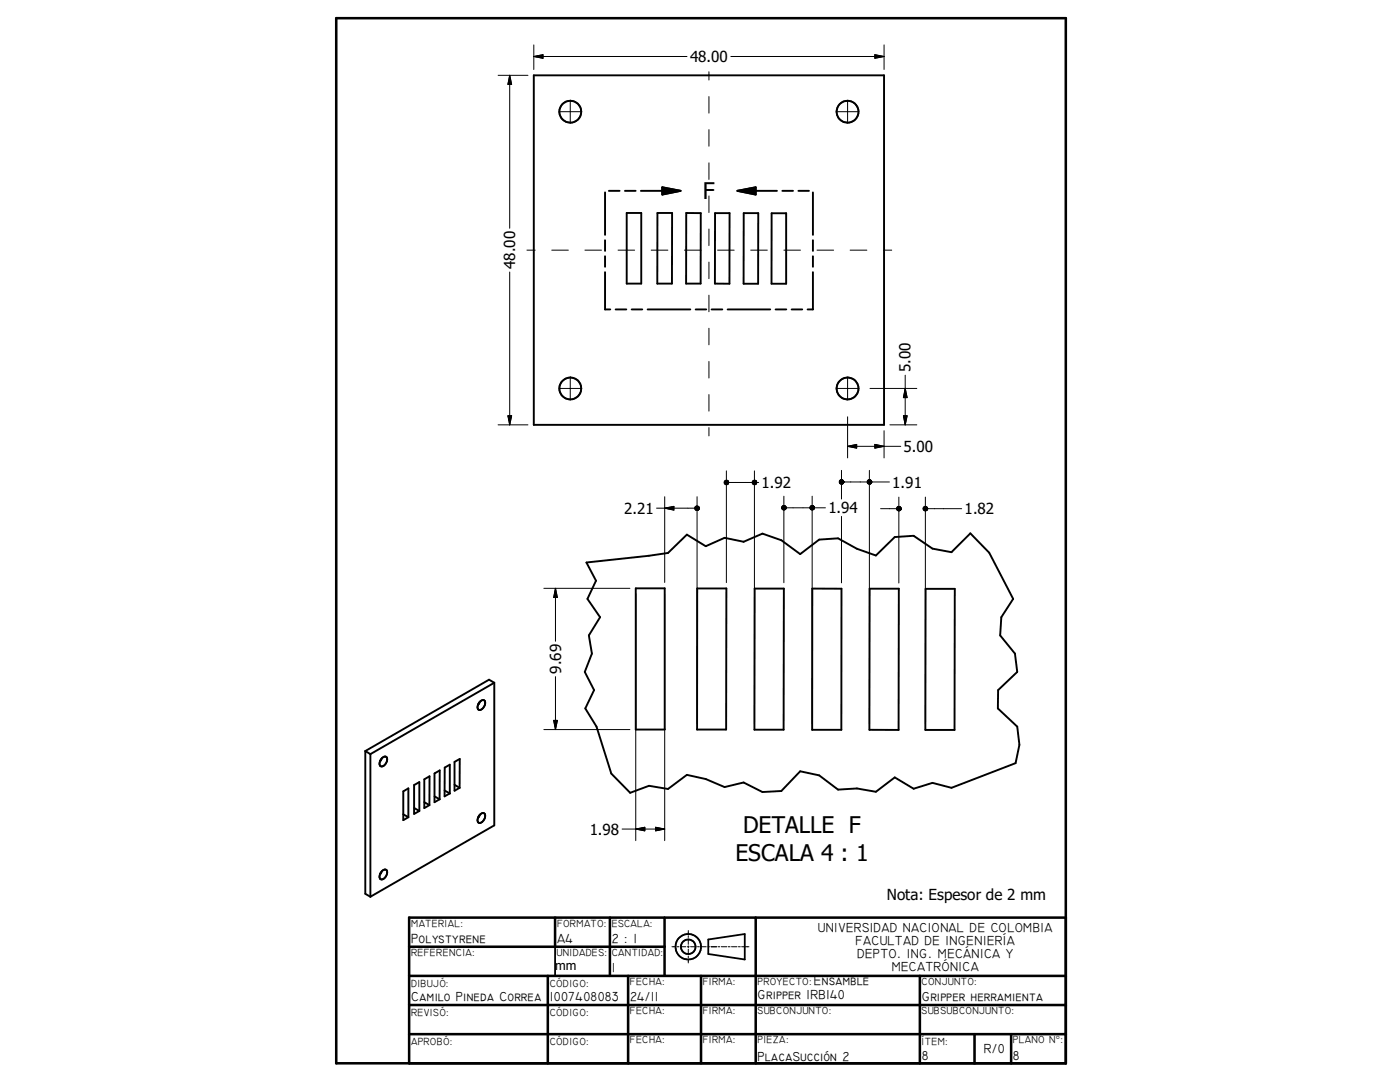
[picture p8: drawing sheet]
<svg xmlns="http://www.w3.org/2000/svg" width="279mm" height="216mm" viewBox="0 0 279 216" stroke-linecap="round" stroke-linejoin="round" font-family="sans-serif">
<g fill="none" stroke="#000" stroke-width=".38">
<path d="M106.5 15h69.9v69.8h-69.9zM120.8 38.4v8.5M121.5 38.1h2.2M124.7 38.1h2.2M127.9 38.1h7.9M132.2 37.4l3.6 .7-3.6 .7zM147.2 38.1h7.9M147.2 38.1l3.6-.7v1.4zM156.1 38.1h2.2M159.3 38.1h2.1M162.2 38.4v8.5M120.8 47.9v2.2"/>
<path d="M120.8 51.1v2.1M120.8 54.3v7.4h1M125.1 42.5h2.9v14.1h-2.9zM131.2 42.5h2.9v14.1h-2.9zM137 42.5h2.9l-.1 14.1h-2.9zM142.7 42.5h2.9v14.1h-2.9zM148.4 42.5h2.9v14.1h-2.9zM154 42.6h2.9v14h-2.9zM162.2 54.3v7.4h-1M162.2 47.9v2.2M162.2 51.1v2.1M122.9 61.7h2.1"/>
<path d="M126.1 61.7h2.1M129.2 61.7h8.6M138.8 61.7h2.1M142 61.7h2.2M145.2 61.7h8.5M154.8 61.7h2.1M158 61.7h2.1M117 112.2l12.5-1.3 3.8-.6 3.8-3.6 3.7 2.3 3.8-1.7 3.8 .8 3.8-1.6 3.7 1.3 3.8 2.8 3.8-2.9 3.7-.3 3.8 2.1 3.8 1.3 3.8-3.6 3.7-.3 3.8 2.6 3.8 .7 3.8-3.8 3.7 3.9 4.8 9.2-2.4 3.7-.2 3.6 3 3.6 .4 3.7-3.8 3.6-.1 3.7 3.9 3.6 .4 3.6-.7 3.7-12.8 4.9-3.8-1-3.8 1.2-3.7-2.3-3.8 2.9-3.8-.7-3.8 .3-3.7-2.9-3.8-.8-3.8 3.9-3.7 .2-3.8-1.9-3.8 1-3.8-1.6-3.7-.9-3.8 2.8-3.8-.6-3.7 1.4-3.8-3.8-3-9.4-2.2-3.6 1.8-3.7-1.9-3.6 1.4-3.7-.6-3.6 2.3-3.6-2.6-3.7 1.7-3.6zM126.9 117.4h5.8v28.2h-5.8zM139.1 117.4h5.9l-.1 28.2h-5.8zM150.6 117.4h5.8v28.2h-5.8zM162.1 117.4l5.8 .1v28.1h-5.8z"/>
<path d="M173.6 117.5h5.8l-.1 28.2-5.8-.1zM184.7 117.5h5.8v28.2h-5.8zM98.6 136.2v28.5l-24.7 14.2M98.6 136.2l-1-.6-24.7 14.3M98.6 136.2l-24.7 14.3M72.9 149.9l1 .6M72.9 149.9v28.5l1 .5M73.9 150.5v28.4M76.2 151.3l-.4 .7M76.2 151.3a.59 .59 0 0 1 .8-.3 .59 .59 0 0 1 .2 .9 1.06 1.06 0 0 1-1.3 .9 1.33 1.33 0 0 1 .3-1.5zM80.5 157.9l1-.6v5.8l-1 .6zM82.6 156.6l1.1-.5v5.7l-1.1 .6z"/>
<path d="M84.7 155.5l1-.6v5.8l-1 .5zM86.7 154.3l1.1-.6-.1 5.8-1 .6zM86.7 158.9l1 .6M88.7 157.7l1.1 .6M88.7 153.2l1.1-.6v5.7l-1.1 .6zM90.7 152l1.1-.6-.1 5.8-1 .6zM90.7 156.6l1 .6M95.7 140.1l-.3 .6M95.8 140a.55 .55 0 0 1 .6-.3 .55 .55 0 0 1 .4 .5 1.14 1.14 0 0 1-1.4 1.3 1.33 1.33 0 0 1 .4-1.5zM76.2 173.9l-.4 .6M76.2 173.8a.59 .59 0 0 1 .8-.2 .59 .59 0 0 1 .2 .8 1.06 1.06 0 0 1-1.3 1 1.33 1.33 0 0 1 .3-1.6zM80.5 162.5l1 .6"/>
<path d="M82.6 161.2l1.1 .6M84.7 160.1l1 .6M95.7 162.6l-.3 .6M95.8 162.6a.59 .59 0 0 1 .8-.3 .59 .59 0 0 1 .2 .8 1.01 1.01 0 0 1-1.4 1 1.33 1.33 0 0 1 .4-1.5z"/>
<circle cx="113.8" cy="22.3" r="2.17"/>
<circle cx="169.1" cy="22.3" r="2.19"/>
<circle cx="113.8" cy="77.5" r="2.17"/>
<circle cx="169.2" cy="77.5" r="2.18"/>
</g>
<g fill="none" stroke="#000" stroke-width=".51">
<path d="M67.1 3.6h145.6v208.6h-145.6zM81.7 194.7h131M81.7 188.9h50.9M109.3 194.7v17.5M110.8 183.1v5.8M121.7 183.1v11.6M125.4 194.7v17.5M132.6 183.1v11.6M139.9 194.7v17.5M150.8 183.1v29.1M183.6 194.7v17.5M212.7 183.1h-131v29.1"/>
<path d="M81.7 200.5h131M81.7 206.4h131M194.5 206.4v5.8M201.8 206.4v5.8"/>
</g>
<g fill="none" stroke="#000" stroke-width=".36">
<path d="M110.8 188.9v5.8M141.4 187.5l7.2-1.1v5.1l-7.2-1.1z"/>
<circle cx="137.3" cy="188.9" r="2.55"/>
<circle cx="137.4" cy="188.9" r="1.45"/>
</g>
<g fill="none" stroke="#000" stroke-width=".2">
<path d="M99.4 15h6M101.7 15v30.5M101.7 15l.4 1.8h-.7zM106.5 11.3h30.6M106.5 11.3l1.9-.4v.7zM106.5 9v4.9M113.8 20v4.6M141.5 14.3v1.7M141.5 19.3v3.3M145.9 11.3h30.5M169.2 20v4.6M174.6 10.9l1.8 .4-1.8 .3z"/>
<path d="M176.4 9v4.9M111.5 22.3h4.6M141.5 25.9v3.3M141.5 32.5v3.3M141.5 39.1v3.3M166.8 22.3h4.6M101.7 54.3v30.5M105.2 49.9h1.6M110.1 49.9h3.3M116.7 49.9h3.3M123.3 49.9h3.4M130 49.9h3.3"/>
<path d="M136.6 49.9h3.3M141.5 45.7v3.3M141.5 52.3v3.3M141.5 58.9v3.3M143.2 49.9h3.3M149.8 49.9h3.3M156.4 49.9h3.3M163.1 49.9h3.3M169.7 49.9h3.3M176.3 49.9h1.7M111.5 77.5h4.6M113.8 75.2v4.6"/>
<path d="M141.5 65.5v3.3M141.5 72.1v3.3M141.5 78.7v3.3M166.8 77.5h4.6M169.2 75.2v4.6M173.6 77.5h9.4M180.7 74.9v9.9M180.7 77.5l.3 1.8h-.7zM99.4 84.8h6M101.4 83h.7l-.4 1.8zM132.7 99.1v17.1M139.1 99.1v45.3"/>
<path d="M141.5 85.3v1.7M145 94v22.3M145.4 96.3h4.7M150.6 96.3h.8M150.6 94v50.4M156.4 99v17.3M162.1 99v45.5M167.9 93.9v5.7M168.4 96.2h4.6M169.2 83.2v8.2M169.2 89.1h10.6M169.2 89.1l1.8-.4v.7z"/>
<path d="M173.5 96.2h4M173.5 93.9v50.6M174.6 88.7l1.8 .4-1.8 .3zM176.4 85.9v5.5M177.6 84.8h5.4M179.4 99.2v17.1M180.3 83h.7l-.3 1.8zM184.7 99.2v45.3M108.5 117.4h17.2M110.9 117.4v10.6M110.9 117.4l.3 1.8h-.7zM126.9 118.6v49.1"/>
<path d="M131 101.4h7.7M132.7 118.6v49.1M132.7 101.4l1.8-.4v.8zM156.9 101.3h4.7M162.1 101.3h2.6M167.9 103v13.3M175.7 101.5h3.2M185.1 101.5h6.8M110.9 135v10.6M108.5 145.6h17.2M110.5 143.7h.7l-.3 1.9zM124.2 165.4h8.5"/>
<path d="M126.9 165.4l1.8-.3v.7zM130.8 165.1l1.9 .3-1.9 .4zM134.1 188.9h.7M135.1 188.9h.4M135.8 188.9h1.1M137.2 188.9h.3M137.4 185.7v.7M137.4 186.7v.4M137.4 187.4v1M137.4 188.7v.4M137.4 189.4v1.1M137.4 190.8v.3"/>
<path d="M137.4 191.4v.7M137.8 188.9h1.1M139.2 188.9h.4M139.9 188.9h1M141.3 188.9h.3M141.9 188.9h1.1M143.3 188.9h.3M143.9 188.9h1.1M145.3 188.9h.4M146 188.9h1.1M147.4 188.9h.3M148 188.9h1.5"/>
</g>
<path d="M132.2 37.4l3.6 .7-3.6 .7zM147.2 38.1l3.6-.7v1.4z" fill="#000" stroke="#000" stroke-width=".38"/>
<g fill="#000" stroke="#000" stroke-width=".2">
<path d="M101.7 15l.4 1.8h-.7zM106.5 11.3l1.9-.4v.7zM174.6 10.9l1.8 .4-1.8 .3zM180.7 77.5l.3 1.8h-.7zM101.4 83h.7l-.4 1.8zM145.3 96l.1 .3zM145.2 95.9l.2 .4zM145.1 95.8l.3 .5zM145 95.8l.4 .5zM144.9 95.8h.1l.4 .5zM144.7 95.9l.2-.1 .5 .5zM144.6 96l.1-.1 .7 .4z"/>
<path d="M144.6 96l.8 .3-.8-.2zM144.6 96.1l.8 .2-.9-.1zM144.5 96.2l.9 .1h-.9zM144.5 96.3h.9l-.8 .2zM144.6 96.5l.8-.2-.8 .3zM144.6 96.6l.8-.3-.7 .4zM144.7 96.7l.7-.4zM144.9 96.7l.5-.4-.4 .4zM145.4 96.3l-.4 .4zM145.4 96.3l-.3 .4zM145.4 96.3l-.2 .3zM145.4 96.3l-.1 .2z"/>
<path d="M145.4 96.3v.1zM150.9 96l.1 .3zM150.9 95.9l.1 .4zM150.7 95.8l.3 .5zM150.6 95.8l.4 .5zM150.5 95.8h.1l.4 .5zM150.3 95.9l.2-.1 .5 .5zM150.2 96l.1-.1 .7 .4zM150.2 96l.8 .3-.8-.2zM150.2 96.1l.8 .2-.9-.1zM150.1 96.2l.9 .1h-.9zM150.1 96.3h.9l-.8 .2z"/>
<path d="M150.2 96.5l.8-.2-.8 .3zM150.2 96.6l.8-.3-.7 .4zM150.3 96.7l.7-.4zM150.5 96.7l.5-.4-.4 .4zM151 96.3l-.4 .4zM151 96.3l-.3 .4zM151 96.3l-.1 .3zM151 96.3l-.1 .2zM151 96.3v.1zM168.3 95.9l.1 .3zM168.2 95.8l.2 .4zM168.1 95.7l.3 .5z"/>
<path d="M168 95.7l.4 .5zM167.8 95.7h.2l.4 .5zM167.7 95.8l.7 .4zM167.7 95.8l.7 .4-.8-.3zM167.6 95.9l.8 .3-.9-.2zM167.5 96l.9 .2-.9-.1zM167.5 96.1l.9 .1h-.9zM167.5 96.2h.9l-.9 .2zM167.5 96.4l.9-.2-.8 .3zM167.6 96.5l.8-.3-.7 .4zM167.7 96.6l.7-.4-.6 .4zM167.8 96.6l.6-.4-.4 .4z"/>
<path d="M168.4 96.2l-.4 .4zM168.4 96.2l-.3 .4zM168.4 96.2l-.2 .3zM168.4 96.2l-.1 .2zM168.4 96.2v.1zM169.2 89.1l1.8-.4v.7zM173.9 95.9l.1 .3zM173.8 95.8l.2 .4zM173.7 95.7l.3 .5zM173.6 95.7l.4 .5zM173.4 95.7h.2l.4 .5zM173.3 95.8l.7 .4z"/>
<path d="M173.3 95.8l.7 .4-.8-.3zM173.2 95.9l.8 .3-.9-.2zM173.1 96l.9 .2-.9-.1zM173.1 96.1l.9 .1h-.9zM173.1 96.2h.9l-.9 .2zM173.1 96.4l.9-.2-.8 .3zM173.2 96.5l.8-.3-.7 .4zM173.3 96.6l.7-.4-.6 .4zM173.4 96.6l.6-.4-.4 .4zM174 96.2l-.4 .4zM174 96.2l-.3 .4zM174 96.2l-.2 .3z"/>
<path d="M174 96.2l-.1 .2zM174 96.2l-.1 .1zM174.6 88.7l1.8 .4-1.8 .3zM180.3 83h.7l-.3 1.8zM110.9 117.4l.3 1.8h-.7zM132.7 101.4l1.8-.4v.8zM139.5 101.1v.3zM139.4 101l.1 .4zM139.3 101l.2 .4zM139.1 101l.4 .4zM139 101l.5 .4zM138.9 101h.1l.5 .4z"/>
<path d="M138.8 101.1l.1-.1 .6 .4zM138.8 101.1l.7 .3-.8-.2zM138.7 101.2l.8 .2-.8-.1zM138.7 101.3l.8 .1-.8 .1zM138.7 101.5l.8-.1-.8 .2zM138.7 101.6l.8-.2-.7 .3zM138.8 101.7l.7-.3-.6 .4zM138.9 101.8l.6-.4-.5 .5zM139 101.9l.5-.5zM139.5 101.4l-.4 .5zM139.5 101.4l-.2 .4zM139.5 101.4l-.1 .4z"/>
<path d="M139.5 101.4v.3zM139.5 101.4v.2zM156.8 101.1l.1 .2zM156.7 101l.2 .3zM156.6 100.9l.3 .4zM156.5 100.9l.4 .4zM156.3 100.9l.6 .4zM156.2 100.9h.1l.6 .4zM156.1 101l.1-.1 .7 .4zM156.1 101l.8 .3-.9-.2zM156 101.1l.9 .2-.9-.1zM156 101.2l.9 .1-.9 .1z"/>
<path d="M156 101.4l.9-.1-.9 .2zM156 101.5l.9-.2-.8 .3zM156.1 101.6l.8-.3-.7 .4zM156.2 101.7l.7-.4-.6 .5zM156.3 101.8l.6-.5zM156.9 101.3l-.4 .5zM156.9 101.3l-.3 .4zM156.9 101.3l-.2 .4zM156.9 101.3l-.1 .3zM156.9 101.3v.2zM162.4 101.1l.1 .2zM162.4 101l.1 .3z"/>
<path d="M162.2 100.9l.3 .4zM162.1 100.9l.4 .4zM162 100.9l.5 .4zM161.9 100.9h.1l.5 .4zM161.8 101l.1-.1 .6 .4zM161.8 101l.7 .3-.8-.2zM161.7 101.1l.8 .2-.9-.1zM161.6 101.2l.9 .1-.9 .1zM161.6 101.4l.9-.1-.8 .2zM161.7 101.5l.8-.2-.7 .3zM161.8 101.6l.7-.3-.6 .4zM161.9 101.7l.6-.4-.5 .5z"/>
<path d="M162 101.8l.5-.5zM162.5 101.3l-.4 .5zM162.5 101.3l-.3 .4zM162.5 101.3l-.1 .4zM162.5 101.3l-.1 .3zM162.5 101.3v.2zM179.8 101.2v.3zM179.7 101.1l.1 .4zM179.6 101.1l.2 .4zM179.4 101l.4 .5zM179.3 101l.5 .5zM179.2 101.1l.1-.1 .5 .5z"/>
<path d="M179.2 101.1l.6 .4-.7-.3zM179.1 101.2l.7 .3-.8-.2zM179 101.3l.8 .2-.9-.1zM178.9 101.4l.9 .1-.9 .1zM178.9 101.6l.9-.1-.8 .2zM179 101.7l.8-.2-.7 .3zM179.1 101.8l.7-.3-.6 .4zM179.2 101.9l.6-.4-.5 .4zM179.3 101.9l.5-.4-.4 .5zM179.8 101.5l-.4 .5zM179.8 101.5l-.2 .4zM179.8 101.5l-.1 .4z"/>
<path d="M179.8 101.5v.3zM179.8 101.5v.1zM185.1 101.2v.3zM185 101.1l.1 .4zM184.8 101.1l.3 .4zM184.7 101l.4 .5zM184.6 101l.5 .5zM184.4 101.1l.2-.1 .5 .5zM184.4 101.1l.7 .4-.8-.3zM184.3 101.2l.8 .3-.8-.2zM184.3 101.3l.8 .2-.9-.1zM184.2 101.4l.9 .1-.9 .1z"/>
<path d="M184.2 101.6l.9-.1-.8 .2zM184.3 101.7l.8-.2-.8 .3zM184.3 101.8l.8-.3-.7 .4zM184.4 101.9l.7-.4-.5 .4zM184.6 101.9l.5-.4zM185.1 101.5l-.4 .5zM185.1 101.5l-.3 .4zM185.1 101.5l-.1 .4zM185.1 101.5v.3zM185.1 101.5v.1zM110.5 143.7h.7l-.3 1.9zM126.9 165.4l1.8-.3v.7z"/>
<path d="M130.8 165.1l1.9 .3-1.9 .4z"/>
</g>
<g font-size="4.6">
<text x="140.3" y="39.7">F</text>
<text x="148.3" y="166.2">DETALLE F</text>
<text x="146.8" y="171.7">ESCALA 4 : 1</text>
</g>
<g font-size="3">
<text x="137.7" y="12.4">48.00</text>
<text x="102.8" y="53.7" transform="rotate(-90 102.8 53.7)">48.00</text>
<text x="181.7" y="74.3" transform="rotate(-90 181.7 74.3)">5.00</text>
<text x="180.3" y="90.2">5.00</text>
<text x="152" y="97.4">1.92</text>
<text x="178.1" y="97.3">1.91</text>
<text x="124.5" y="102.5">2.21</text>
<text x="165.3" y="102.4">1.94</text>
<text x="192.5" y="102.6">1.82</text>
<text x="112" y="134.5" transform="rotate(-90 112 134.5)">9.69</text>
<text x="117.7" y="166.5">1.98</text>
<text x="177" y="179.6">Nota: Espesor de 2 mm</text>
</g>
<g font-size="2.7">
<text x="82" y="188.2">Polystyrene</text>
<text x="111.2" y="188.2">A4</text>
<text x="122.1" y="188.2">2 : 1</text>
</g>
<g font-size="2.6">
<text x="163.2" y="185.9">UNIVERSIDAD NACIONAL DE COLOMBIA</text>
<text x="170.7" y="188.5">FACULTAD DE INGENIERÍA</text>
<text x="171.1" y="191.1">DEPTO. ING. MECÁNICA Y</text>
<text x="122.1" y="194">1</text>
<text x="162.4" y="196.6">Ensamble</text>
<text x="178" y="193.7">MECATRÓNICA</text>
<text x="82" y="199.8">Camilo Pineda Correa</text>
<text x="109.7" y="199.8">1007408083</text>
<text x="125.7" y="199.8">24/11</text>
<text x="151.2" y="199.4">Gripper IRB140</text>
<text x="183.9" y="199.8">Gripper herramienta</text>
<text x="151.2" y="211.6">PlacaSucción 2</text>
<text x="183.9" y="211.4">8</text>
<text x="196.3" y="210.2">R/0</text>
<text x="202.1" y="211.4">8</text>
</g>
<text font-size="2.5" x="110.8" y="193.5">mm</text>
<g font-size="2.1">
<text x="82" y="184.9">MATERIAL:</text>
<text x="111.2" y="184.9">FORMATO:</text>
<text x="122.1" y="184.9">ESCALA:</text>
<text x="82" y="190.7">REFERENCIA:</text>
<text x="111" y="190.8">UNIDADES:</text>
<text x="122.1" y="190.7">CANTIDAD:</text>
<text x="82" y="197">DIBUJÓ:</text>
<text x="109.7" y="197">CÓDIGO:</text>
<text x="125.7" y="196.5">FECHA:</text>
<text x="140.2" y="196.5">FIRMA:</text>
<text x="151.2" y="196.5">PROYECTO:</text>
<text x="183.9" y="196.5">CONJUNTO:</text>
<text x="82" y="202.8">REVISÓ:</text>
<text x="109.7" y="202.8">CÓDIGO:</text>
<text x="125.7" y="202.4">FECHA:</text>
<text x="140.2" y="202.4">FIRMA:</text>
<text x="151.2" y="202.4">SUBCONJUNTO:</text>
<text x="183.9" y="202.4">SUBSUBCONJUNTO:</text>
<text x="82" y="208.6">APROBÓ:</text>
<text x="109.7" y="208.6">CÓDIGO:</text>
<text x="125.7" y="208.2">FECHA:</text>
<text x="140.2" y="208.2">FIRMA:</text>
<text x="151.2" y="208.2">PIEZA:</text>
<text x="183.9" y="208.6">ÍTEM:</text>
<text x="202.1" y="208.2">PLANO N°:</text>
</g>
</svg>
